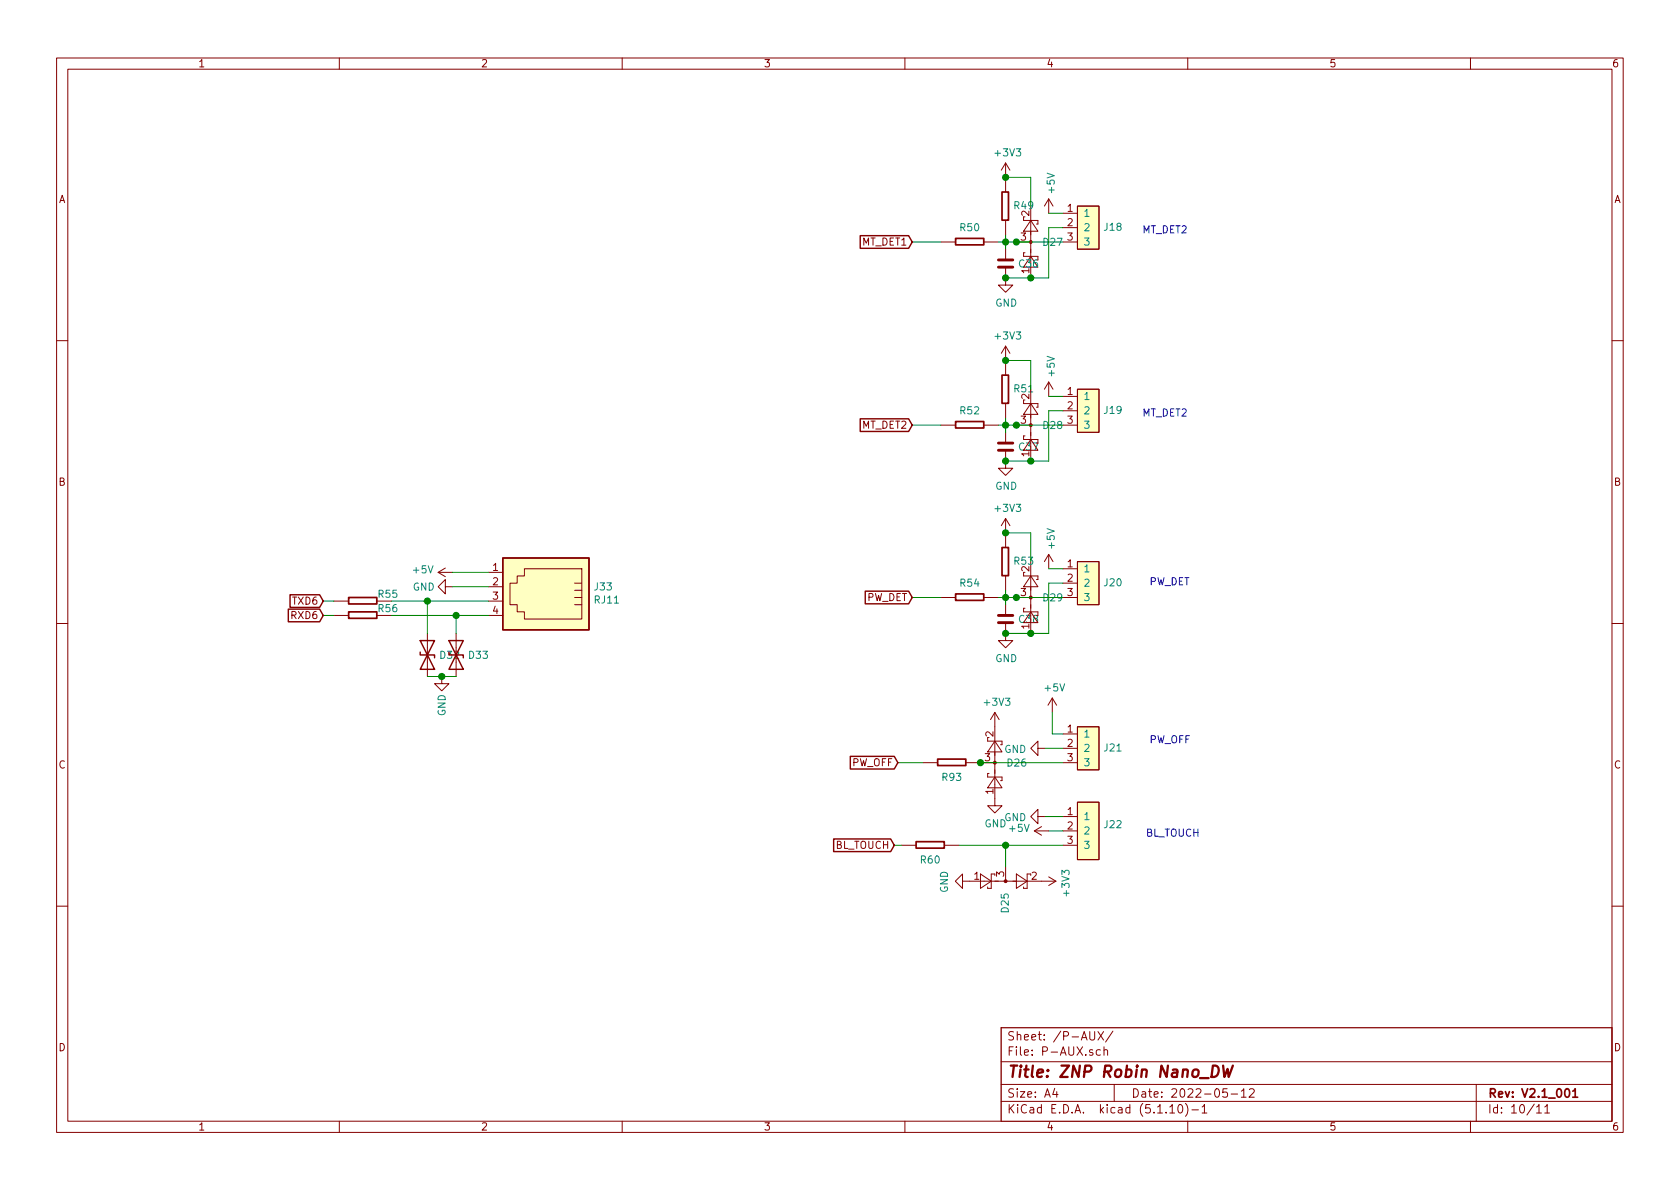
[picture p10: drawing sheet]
<svg xmlns="http://www.w3.org/2000/svg" width="297mm" height="210mm" viewBox="0 0 297 210" stroke-linecap="round" stroke-linejoin="round" font-family="sans-serif">
<g fill="none" stroke="#840000" stroke-width=".18">
<path d="M10 10.3h277v189.9h-277zM12 12.2h273v186.1h-273zM60 10.3v1.9M110 10.3v1.9M160 10.3v1.9M210 10.3v1.9M260 10.3v1.9M177.8 28.8v5.1M177.8 39v2.5M177.8 28.8l-.8 1.3M177.8 28.8l.8 1.3M181 38.3v.7h2.5v.6h-.2"/>
<path d="M182.2 39l1.3 1.9h-2.5zM182.2 36.4v12.7M185.4 35.2v2.5M185.4 35.2l-.7 1.2M185.4 35.2l.8 1.2M188 37.7h2.5M190.5 36.4h3.8v7.7h-3.8zM166.4 42.8h2.5M174 42.8h2.5M177.8 47.2v3.2h1.3l-1.3 1.3-1.3-1.3h1.3M177.8 44.1v1.9M179.7 42.8h2.5"/>
<path d="M181.2 44.7h-.2v.6h2.5v.7M182.2 45.3l1.3 1.9h-2.5zM188 42.8h2.5M188 40.3h2.5M10 60.2h2M166.4 75.2h2.5M174 75.2h2.5M177.8 79.6v3.2h1.3l-1.3 1.3-1.3-1.3h1.3M177.8 61.2v5.1M177.8 71.4v2.5M177.8 76.4v2M177.8 61.2l-.8 1.3"/>
<path d="M177.8 61.2l.8 1.3M179.7 75.2h2.5M181 70.7v.7h2.5v.6h-.2M181.2 77.1h-.2v.6h2.5v.7M182.2 77.7l1.3 1.9h-2.5zM182.2 71.4l1.3 1.9h-2.5zM182.2 68.8v12.7M185.4 67.6v2.5M185.4 67.6l-.7 1.2M185.4 67.6l.8 1.2M188 70.1h2.5M188 72.6h2.5"/>
<path d="M188 75.2h2.5M190.5 68.8h3.8v7.6h-3.8zM285 60.2h2M177.8 91.7v5.1M177.8 91.7l-.8 1.3M177.8 91.7l.8 1.3M182.2 99.3v12.7M185.4 98l-.7 1.3M185.4 98v2.6M185.4 98l.8 1.3M190.5 99.3h3.8v7.6h-3.8zM10 110.3h2"/>
<path d="M59.1 106.3h2.5M59.1 108.8h2.5M75.6 112v7.6M77.5 101.2l1.2 .8M77.5 101.2h2.5M78.1 119.6v1.3h1.3l-1.3 1.3-1.3-1.3h1.3M78.7 103.8v-1.3l-1.2 1.3 1.2 1.2v-1.2h1.3M78.7 100.5l-1.2 .7M80.6 112v7.6M86.4 101.2h2.5M86.4 106.3h2.5M86.4 103.8h2.5"/>
<path d="M86.4 108.8h2.5M90.2 103.1h1.2v-1.3h1.3v-1.2h10.2v8.9h-10.2v-1.3h-1.3v-1.3h-1.2zM101.6 103.1h1.3M101.6 104.4h1.3M101.6 105.7h1.3M101.6 106.9h1.3M166.4 105.7h2.5M174 105.7h2.5M177.8 110.1v3.2h1.3l-1.3 1.2-1.3-1.2h1.3M177.8 101.8v2.6M177.8 106.9v1.9M179.7 105.7h2.5"/>
<path d="M181 101.2v.6h2.5v.7h-.2M181.2 107.6h-.2v.6h2.5v.6M182.2 108.2l1.3 1.9h-2.5zM182.2 101.8l1.3 2h-2.5zM188 105.7h2.5M188 100.6h2.5M188 103.1h2.5M285 110.3h2M163.2 134.9h2.5M170.8 134.9h5.1M174.6 130.4v.7h2.6v.6h-.3M174.9 136.8h-.3v.6h2.6v.6h-.3"/>
<path d="M175.9 126v16.5h1.3l-1.3 1.3-1.3-1.3h1.3M175.9 137.4l1.3 1.9h-2.6zM175.9 131.1l1.3 1.9h-2.6zM175.9 126l-.8 1.2M175.9 126l.8 1.2M183.5 132.3v-1.2l-1.3 1.2 1.3 1.3v-1.3h1.3M186.1 123.4l-.8 1.3M186.1 123.4v2.6M186.1 123.4l.7 1.3M188 134.9h2.5M188 129.8h2.5M188 132.3h2.5"/>
<path d="M190.5 128.5h3.8v7.6h-3.8zM159.4 149.5h2.5M167 149.5h2.5M170.2 155.8v-1.2l-1.3 1.2 1.3 1.3v-1.3h16.5M173.4 154.6l1.9 1.2-1.9 1.3zM175.9 154.6h-.6v2.5h-.7v-.3M177.8 153.3v2.5M179.7 154.6l1.9 1.2-1.9 1.3zM182.2 154.6h-.6v2.5h-.6v-.3M182.9 146.9h2.5M182.9 146.9l1.2 .8M183.5 144.4v-1.3l-1.3 1.3 1.3 1.3v-1.3h1.3"/>
<path d="M184.1 146.2l-1.2 .7M185.4 155.1l1.3 .7M186.7 155.8l-1.3 .8M188 149.5h2.5M188 144.4h2.5M188 146.9h2.5M190.5 141.9h3.8v10.1h-3.8zM10 160.2h2M178.4 177.1h.5M179.1 176.4h-.7v1.5M179.2 173.5a.73 .73 0 0 0-.9 .5 .73 .73 0 0 0 .5 .9l.5-.1v-.5h-.3M179.7 177h.6v.9"/>
<path d="M179.9 173.4v.2M179.9 173.9v1M180.3 177.3l-.4 .1-.3 .2 .3 .3 .4-.1M180.4 173.9h.6M180.6 173.4v1.3l.4 .2M181.5 174.1l.1-.1a.37 .37 0 0 1 .5 .1v.8M181.5 173.4v1.5M181.7 177l-.4-.1-.3 .3 .1 .6h.6M182.3 177.4l.7-.1-.1-.3-.4-.1-.2 .2v.7h.6M182.9 173.9v.9l.4 .1 .2-.1M183.5 173.9v1M183.6 177.1l.8-.1v-.4l-.3-.2h-.5v1.5h.6l.2-.1 .1-.4-.1-.2-.3-.1"/>
<path d="M184.2 174l.4-.1 .3 .3-.1 .6h-.6M184.2 173.4v1.5M185.1 177.1l.2-.2 .5 .2v.7l-.2 .1-.5-.1zM186.5 177.1l.2-.2 .4 .2 .1 .5-.1 .2-.4 .1-.2-.1zM186.7 174.8v.1M186.7 174v.1M187.8 176.4v1.5M188.1 177.1l.6 .8M188.6 174.1v-.1a.37 .37 0 0 1 .6 .1v.8M188.6 173.4v1.5M188.7 176.4l-.9 .9M189.7 173.9h.6"/>
<path d="M189.9 173.4v1.3l.4 .2M190.5 177.8v.1M190.5 177v.1M190.6 173.9h.5M190.8 173.4v1.3l.3 .2M191.6 174l.4-.1 .3 .3v.6l-.3 .1-.4-.1M191.6 173.9v1.5M192.3 177.1l.1-.1a.37 .37 0 0 1 .6 .1v.8M192.3 176.4v1.5M193.5 174l-.4-.1-.2 .2 .1 .3 .5 .1v.3h-.6M193.5 176.9h.6M193.7 176.4v1.3l.4 .2"/>
<path d="M194.2 174.8v.1M194.2 174v.1M194.3 176.9h.6M194.6 176.4v1.3l.3 .2M195.4 177l.4-.1 .3 .3v.6l-.3 .1-.4-.1M195.4 176.9v1.5M196 173.3l-1.3 2M197.3 177l-.4-.1-.2 .2 .1 .3 .5 .1v.3h-.6M197.6 173.3l-1.3 2M198 177.8v.1M198 177v.1M198.7 173.9l-.1 1.4-.2 .1h-.4"/>
<path d="M198.7 174l-.4-.1-.3 .3v.6l.3 .1 .4-.1M199.4 173.4v.2M199.4 173.9v1M199.8 176.3l-1.3 2M199.9 173.9h.6M200.1 173.4v1.3l.4 .2M201 174.1v-.1a.37 .37 0 0 1 .6 .1v.8M201 173.4v1.5M201.3 176.3l-1.2 2M201.7 176.9l.3 1 .3-.7 .2 .7 .3-1M202.3 173.9l.1 .9 .4 .1 .2-.1M203 173.9v1"/>
<path d="M203.3 176.9l.3 1 .2-.7 .3 .7 .3-1M203.7 174l.4-.1 .3 .3-.1 .6h-.6M203.7 173.4v1.5M204.8 176.9l.3 1 .3-.7 .3 .7 .3-1M205.1 174.8v.1M206.4 174l-.4-.1-.3 .3 .1 .6h.6M206.6 177.8v.1M207 174.1l.3-.2 .4 .2v.5l-.1 .2-.3 .1-.3-.1zM207 176.9h.6M207.6 176.4l-.3 .1v.2v1.2M208.1 177h.6l.1 .9M208.4 174.1l.1-.1a.37 .37 0 0 1 .5 .1v.8"/>
<path d="M208.4 173.9v1M208.8 177.3l-.5 .1-.2 .2v.2l.2 .1 .5-.1M209 174.1l.2-.2 .4 .1 .1 .9M210.1 177l-.4-.1-.3 .3 .1 .6 .2 .1 .4-.1M210.7 177.4l.7-.1-.1-.3-.4-.1-.2 .2v.7h.6M211.5 173.3l-1.3 2M212 174.1l.2-.2 .3 .1 .1 .9M212 173.9v1M212 177l.5-.1 .3 .3-.1 .6-.2 .1-.5-.1M212 176.4v1.5M212.6 174.1a.36 .36 0 0 1 .3-.2 .36 .36 0 0 1 .4 .2v.8M213.4 177.1l.2-.2 .4 .2v.7l-.2 .1-.4-.1z"/>
<path d="M214 174h.5l.1 .9M214.6 174.3l-.5 .1a.29 .29 0 0 0-.2 .2 .29 .29 0 0 0 .2 .3l.5-.1M214.8 177.1l.2-.2 .4 .2v.7l-.2 .1-.4-.1zM215.3 173.4v1.5M215.5 174.4l.4 .5M215.9 173.9l-.6 .6M216.1 176.4v1.5M216.3 177.4l.4 .5M216.5 174.4l.7-.1-.1-.3-.4-.1-.2 .2v.7h.6M216.7 176.9l-.6 .6M217.3 177.8v.1M217.8 173.9v1"/>
<path d="M218.2 173.9l-.4 .3M218.7 177l-.5-.1-.2 .3v.6l.2 .1 .5-.1M218.7 174l.5-.1 .3 .3-.1 .6-.2 .1-.5-.1M218.7 173.4v1.5M219.3 177.1l.2-.2 .5 .2v.7l-.3 .1-.4-.1zM220.1 174h.6l.1 .9M220.7 177.1l.2-.2 .3 .1 .1 .9M220.7 176.9v1M220.8 174.3l-.6 .1-.2 .2 .1 .2 .1 .1 .6-.1M221.3 177.1a.34 .34 0 0 1 .3-.2 .34 .34 0 0 1 .3 .2v.8M221.9 174l-.3-.1-.2 .2 .1 .3 .4 .1v.3h-.5M222.6 174.4l.7-.1-.1-.3-.4-.1-.2 .2 .1 .7h.5"/>
<path d="M223.7 176.3l-1.2 2M224 174.4h1.1M224.2 177.9v-1.5l.5 1.1 .5-1.1v1.5M225.8 174.1l.2-.2 .4 .1v.9M225.8 173.9v1M226 177h.5l.1 .9M226.4 174.1a.36 .36 0 0 1 .4-.2 .36 .36 0 0 1 .3 .2v.8M226.6 177.3l-.5 .1a.29 .29 0 0 0-.2 .2 .29 .29 0 0 0 .2 .3l.5-.1M227.3 176.4v1.5M227.5 177.4l.4 .5M227.8 173.4v1.5M227.9 176.9l-.6 .6"/>
<path d="M227.9 174.4l.5 .5M228.4 173.9l-.6 .6M228.4 177.4l.8-.1-.1-.3-.4-.1-.3 .2 .1 .7h.6M229.5 174l-.3-.1-.2 .2v.3l.5 .1v.3h-.5M229.8 176.9v1M230.2 176.9l-.4 .3M230.7 177l.5-.1 .2 .3v.6l-.2 .1-.5-.1M230.7 176.4v1.5M232.1 177h.6v.9M232.7 177.3l-.5 .1-.2 .2 .1 .2 .1 .1 .5-.1M233.9 177l-.3-.1-.2 .2 .1 .3 .4 .1v.3h-.5M234.6 177.4l.7-.1-.1-.3-.4-.1-.2 .2v.7h.6"/>
<path d="M235.9 177.8v.1M236.7 177.1l.2-.2 .3 .1 .1 .9M236.7 176.9v1M237.3 177.1a.36 .36 0 0 1 .3-.2 .36 .36 0 0 1 .3 .2v.8M238.7 176.4v1.5M238.8 177.4l.4 .5M239.2 176.9l-.5 .6M240.4 177l-.4-.1-.2 .2 .1 .3 .5 .1v.3h-.6M242.1 176.3l-1.2 2M285 160.2h2M60 198.3v1.9M110 198.3v1.9"/>
<path d="M160 198.3v1.9M177 181.7h108v16.6h-108zM177 194.8h108M177 191.8h108M177 187.8h108M177 181.8h108M186.5 192.5l-.4 1h1M186.8 193v1M192.7 182.4v1.2l.3 .3 .4-.1 .1-.2v-1.2M194.1 182.4l1 1.5M194.6 185.7l-.5-.1-.3 .3 .1 .6 .2 .1 .5-.1M195.1 182.4l-1 1.5"/>
<path d="M195.2 185.7l.2-.1 .4 .1v.9M195.2 185.1v1.5M196.8 182.3l-1.3 2M197 191.8v3M206.8 195.8l.5-.5v1.5M206.8 196.8h.9M208.5 195.4l.1-.1a.8 .8 0 0 1 .5 .8 .8 .8 0 0 1-.5 .7 1 1 0 0 1-.1-1.4zM209.6 195.1a1.71 1.71 0 0 1 0 2.3M210 198.3v1.9M210.7 196.3h1.2M212.5 195.8l.5-.5v1.5M212.5 196.8h.9"/>
<path d="M217 192.5h-.7l-.1 .7 .2-.1 .5 .1 .1 .2v.5l-.2 .1-.6-.1M217.7 193.5h1.1M219.5 193l.4-.5v1.5M219.5 194h.8M220.9 192.7l.2-.2h.4l.2 .2 .1 .3-1 1h1M260 198.3v1.9M261 191.8v6.5M271.7 195.8l.4-.5v1.5M271.7 196.8h.8M273.1 195.8l.5-.5v1.5M273.1 196.8h.9"/>
</g>
<g fill="none" stroke="#840000" stroke-width=".3">
<path d="M177.2 34h1.1v4.9h-1.1zM169 42.2h4.9v1.1h-4.9zM169 74.5h4.9v1.2h-4.9zM177.2 66.3h1.1v5h-1.1zM177.2 96.8h1.1v5h-1.1zM61.6 105.7h5v1.1h-5zM61.6 108.2h5v1.1h-5zM169 105h4.9v1.2h-4.9zM165.8 134.2h5v1.2h-5zM162 148.8h5v1.2h-5zM181.6 179.4v1.5M182.2 179.9l-.6 .6"/>
<path d="M184.1 179.9v1M184.5 179.9l-.4 .3M185 179.4v1.5M178.5 180.9v-1.5l.5 1.1 .6-1.1v1.5M180.3 180h.5l.1 .9M180.9 180.3l-.5 .1a.29 .29 0 0 0-.2 .2 .29 .29 0 0 0 .2 .3l.5-.1M181.8 180.4l.4 .5M182.8 180.4l.7-.1-.1-.3-.4-.1-.2 .2v.7h.6M185 180l.5-.1 .3 .3-.1 .6-.2 .1-.5-.1M186.4 180h.6v.9M187 180.3l-.5 .1-.2 .2 .1 .2 .1 .1 .5-.1M188.2 180l-.3-.1-.2 .2 .1 .3 .4 .1v.3h-.5"/>
<path d="M188.9 180.4l.7-.1-.1-.3-.4-.1-.2 .2 .1 .7h.5M276.8 192.7l.2-.2a.81 .81 0 0 1 .6 .6 .81 .81 0 0 1-.3 .8l-.1 .1a.79 .79 0 0 1-.4-1.3zM278.1 193l.4-.5v1.5M278.1 194h.8"/>
</g>
<path d="M214.5 188.4h.4a1.09 1.09 0 0 1 .5 1.3 1.09 1.09 0 0 1-1.2 .7zM216.3 188.4l.2 2 .5-1.4 .2 1.4 .8-2" fill="none" stroke="#840000" stroke-width=".41"/>
<path d="M176.5 47.2h2.6M176.5 46h2.6M176.5 79.6h2.6M176.5 78.4h2.6M176.5 110.1h2.6M176.5 108.8h2.6" fill="none" stroke="#840000" stroke-width=".51"/>
<g fill="#ffffc2" stroke="#ffffc2" stroke-width=".18">
<path d="M88.9 98.7h15.2v12.7h-15.2z"/>
<path d="M190.5 128.5h3.8v7.6h-3.8z"/>
<path d="M190.5 68.8h3.8v7.6h-3.8z"/>
<path d="M190.5 36.4h3.8v7.7h-3.8z"/>
<path d="M190.5 141.9h3.8v10.1h-3.8z"/>
<path d="M190.5 99.3h3.8v7.6h-3.8z"/>
</g>
<g fill="none" stroke="#840000" stroke-width=".25">
<path d="M152.1 41.7h8.6l.6 1.1-.6 1.1h-8.6zM152.1 74.1h8.6l.6 1.1-.6 1.1h-8.6zM88.9 98.7h15.2v12.7h-15.2zM51 107.7h5.5l.6 1.1-.6 1.2h-5.5zM51.3 105.2h5.2l.6 1.1-.6 1.1h-5.2zM74.3 113.3h2.5l-1.2 2.5zM74.3 115.3v.5h2.5v.5M75.6 115.8l1.2 2.6h-2.5zM79.4 113.3h2.5l-1.3 2.5zM79.4 115.3v.5h2.5v.5M80.6 115.8l1.3 2.6h-2.5zM153 104.5h7.7l.6 1.2-.6 1.1h-7.7z"/>
<path d="M150.3 133.8h7.8l.6 1.1-.6 1.1h-7.8zM147.4 148.4h10.1l.6 1.1-.6 1.1h-10.1z"/>
</g>
<g fill="#840000" stroke="#840000" stroke-width=".18">
<circle cx="175.9" cy="134.9" r=".25"/>
<circle cx="182.2" cy="105.7" r=".25"/>
<circle cx="182.2" cy="75.2" r=".25"/>
<circle cx="182.2" cy="42.8" r=".25"/>
<circle cx="177.8" cy="155.8" r=".25"/>
</g>
<g fill="none" stroke="#008400" stroke-width=".18">
<path d="M177.8 31.4h4.4v5M185.4 37.7h2.6M161.3 42.8h5.1M176.5 42.8h11.5M177.8 41.5v2.6M188 40.3h-2.6v8.8h-7.6M161.3 75.2h5.1M176.5 75.2h11.5M177.8 63.7h4.4v5.1M177.8 73.9v2.5M185.4 70.1h2.6M188 72.6h-2.6v8.9h-7.6"/>
<path d="M177.8 94.2h4.4v5.1M57.1 106.3h2M57.1 108.8h2M69.2 106.3h17.2M69.2 108.8h17.2M75.6 119.6h5M75.6 106.3v5.7M80 103.8h6.4M80 101.2h6.4M80.6 108.8v3.2M161.3 105.7h5.1M176.5 105.7h11.5"/>
<path d="M177.8 104.4v2.5M185.4 100.6h2.6M188 103.1h-2.6v8.9h-7.6M158.7 134.9h4.5M173.4 134.9h14.6M184.8 132.3h3.2M186.1 126v3.8h1.9M158.1 149.5h1.3M169.5 149.5h18.5M177.8 149.5v3.8M184.8 144.4h3.2M185.4 146.9h2.6"/>
</g>
<g fill="#008400" stroke="#008400" stroke-width=".25">
<circle cx="177.8" cy="149.5" r=".51"/>
<circle cx="177.8" cy="42.8" r=".51"/>
<circle cx="78.1" cy="119.6" r=".51"/>
<circle cx="80.6" cy="108.8" r=".51"/>
<circle cx="173.4" cy="134.9" r=".51"/>
<circle cx="75.6" cy="106.3" r=".51"/>
<circle cx="177.8" cy="49.1" r=".51"/>
<circle cx="177.8" cy="105.7" r=".51"/>
<circle cx="177.8" cy="112" r=".51"/>
<circle cx="177.8" cy="94.2" r=".51"/>
<circle cx="182.2" cy="112" r=".51"/>
<circle cx="179.7" cy="105.7" r=".51"/>
<circle cx="182.2" cy="81.5" r=".51"/>
<circle cx="179.7" cy="75.2" r=".51"/>
<circle cx="177.8" cy="63.7" r=".51"/>
<circle cx="177.8" cy="75.2" r=".51"/>
<circle cx="177.8" cy="31.4" r=".51"/>
<circle cx="179.7" cy="42.8" r=".51"/>
<circle cx="182.2" cy="49.1" r=".51"/>
<circle cx="177.8" cy="81.5" r=".51"/>
</g>
<path d="M174.4 169.4h75v11.9h-75z" fill="#fff" stroke="#fff" stroke-width=".35"/>
<text font-size="2.8" fill="#840000" x="178" y="190.5">Title: ZNP Robin Nano_DW</text>
<g font-size="2.1" fill="#840000">
<text x="178" y="184">Sheet: /P-AUX/</text>
<text x="178" y="186.7">File: P-AUX.sch</text>
<text x="178" y="196.9">KiCad E.D.A. kicad (5.1.10)-1</text>
<text x="178" y="194.1">Size: A4</text>
<text x="200" y="194.1">Date: 2022-05-12</text>
<text x="263" y="194.1">Rev: V2.1_001</text>
<text x="263" y="196.9">Id: 10/11</text>
</g>
<g font-size="1.8" fill="#840000">
<text x="35" y="11.9">1</text>
<text x="85" y="11.9">2</text>
<text x="135" y="11.9">3</text>
<text x="185" y="11.9">4</text>
<text x="235" y="11.9">5</text>
<text x="285" y="11.9">6</text>
<text x="10.4" y="35.9">A</text>
<text x="285.4" y="35.9">A</text>
<text x="182" y="38.2" transform="rotate(-90 182 38.2)">2</text>
<text x="188.7" y="37.5">1</text>
<text x="188.7" y="40">2</text>
<text x="152.5" y="43.4">MT_DET1</text>
<text x="180.5" y="42.5">3</text>
<text x="188.7" y="42.5">3</text>
<text x="182" y="48.4" transform="rotate(-90 182 48.4)">1</text>
<text x="182" y="70.6" transform="rotate(-90 182 70.6)">2</text>
<text x="188.7" y="69.8">1</text>
<text x="152.5" y="75.8">MT_DET2</text>
<text x="180.5" y="74.9">3</text>
<text x="188.7" y="72.4">2</text>
<text x="188.7" y="74.9">3</text>
<text x="180.2" y="79.7">C37</text>
<text x="182" y="80.7" transform="rotate(-90 182 80.7)">1</text>
<text x="10.4" y="85.9">B</text>
<text x="285.4" y="85.9">B</text>
<text x="87.1" y="101">1</text>
<text x="182" y="101.1" transform="rotate(-90 182 101.1)">2</text>
<text x="188.7" y="100.3">1</text>
<text x="51.8" y="106.9">TXD6</text>
<text x="87.1" y="103.5">2</text>
<text x="87.1" y="106">3</text>
<text x="153.1" y="106.3">PW_DET</text>
<text x="180.5" y="105.4">3</text>
<text x="188.7" y="102.9">2</text>
<text x="188.7" y="105.4">3</text>
<text x="51.6" y="109.5">RXD6</text>
<text x="87.1" y="108.6">4</text>
<text x="180.2" y="110.2">C38</text>
<text x="182" y="111.2" transform="rotate(-90 182 111.2)">1</text>
<text x="175.6" y="130.3" transform="rotate(-90 175.6 130.3)">2</text>
<text x="188.7" y="129.5">1</text>
<text x="10.4" y="135.9">C</text>
<text x="150.6" y="135.5">PW_OFF</text>
<text x="174.1" y="134.6">3</text>
<text x="188.7" y="132.1">2</text>
<text x="188.7" y="134.6">3</text>
<text x="285.4" y="135.9">C</text>
<text x="175.6" y="140.4" transform="rotate(-90 175.6 140.4)">1</text>
<text x="188.7" y="144.1">1</text>
<text x="188.7" y="146.7">2</text>
<text x="188.7" y="149.2">3</text>
<text x="147.7" y="150.1">BL_TOUCH</text>
<text x="172.2" y="155.6">1</text>
<text x="177.5" y="155" transform="rotate(-90 177.5 155)">3</text>
<text x="182.4" y="155.6">2</text>
<text x="10.4" y="185.9">D</text>
<text x="285.4" y="185.9">D</text>
<text x="35" y="199.9">1</text>
<text x="85" y="199.9">2</text>
<text x="135" y="199.9">3</text>
<text x="185" y="199.9">4</text>
<text x="235" y="199.9">5</text>
<text x="285" y="199.9">6</text>
</g>
<g font-size="1.8" fill="#008484">
<text x="176.1" y="27.7">+3V3</text>
<text x="186.5" y="34.1" transform="rotate(-90 186.5 34.1)">+5V</text>
<text x="169.8" y="40.9">R50</text>
<text x="179.4" y="37">R49</text>
<text x="191.5" y="38.3">1</text>
<text x="191.5" y="40.9">2</text>
<text x="195.3" y="40.8">J18</text>
<text x="180.2" y="47.3">C36</text>
<text x="184.5" y="43.5">D27</text>
<text x="191.5" y="43.4">3</text>
<text x="176" y="54.2">GND</text>
<text x="176.1" y="60">+3V3</text>
<text x="179.4" y="69.4">R51</text>
<text x="186.5" y="66.4" transform="rotate(-90 186.5 66.4)">+5V</text>
<text x="191.5" y="70.7">1</text>
<text x="169.8" y="73.3">R52</text>
<text x="184.5" y="75.9">D28</text>
<text x="191.5" y="73.3">2</text>
<text x="191.5" y="75.8">3</text>
<text x="195.3" y="73.2">J19</text>
<text x="176" y="86.6">GND</text>
<text x="176.1" y="90.5">+3V3</text>
<text x="73.2" y="101.4">+5V</text>
<text x="179.4" y="99.9">R53</text>
<text x="186.5" y="96.9" transform="rotate(-90 186.5 96.9)">+5V</text>
<text x="191.5" y="101.2">1</text>
<text x="67" y="105.7">R55</text>
<text x="73" y="104.4">GND</text>
<text x="105.2" y="104.4">J33</text>
<text x="105.2" y="106.7">RJ11</text>
<text x="169.8" y="103.8">R54</text>
<text x="184.5" y="106.3">D29</text>
<text x="191.5" y="103.8">2</text>
<text x="191.5" y="106.3">3</text>
<text x="195.3" y="103.7">J20</text>
<text x="67" y="108.2">R56</text>
<text x="77.9" y="116.5">D32</text>
<text x="83" y="116.5">D33</text>
<text x="176" y="117.1">GND</text>
<text x="174.2" y="124.8">+3V3</text>
<text x="184.8" y="122.3">+5V</text>
<text x="78.8" y="126.7" transform="rotate(-90 78.8 126.7)">GND</text>
<text x="191.5" y="130.4">1</text>
<text x="177.6" y="133.1">GND</text>
<text x="178.2" y="135.6">D26</text>
<text x="191.5" y="133">2</text>
<text x="191.5" y="135.5">3</text>
<text x="195.3" y="132.9">J21</text>
<text x="166.6" y="138.1">R93</text>
<text x="174.1" y="146.3">GND</text>
<text x="177.6" y="145.2">GND</text>
<text x="178.6" y="147.1">+5V</text>
<text x="191.5" y="145">1</text>
<text x="191.5" y="147.6">2</text>
<text x="195.3" y="146.5">J22</text>
<text x="162.8" y="152.7">R60</text>
<text x="191.5" y="150.1">3</text>
<text x="167.6" y="157.9" transform="rotate(-90 167.6 157.9)">GND</text>
<text x="178.4" y="161.3" transform="rotate(-90 178.4 161.3)">D25</text>
<text x="189.1" y="158.3" transform="rotate(-90 189.1 158.3)">+3V3</text>
</g>
<g font-size="1.8" fill="#0000c2">
<text x="201.9" y="41.3">MT_DET2</text>
<text x="201.9" y="73.7">MT_DET2</text>
<text x="203.2" y="103.5">PW_DET</text>
<text x="203.2" y="131.4">PW_OFF</text>
<text x="202.6" y="147.9">BL_TOUCH</text>
</g>
</svg>
